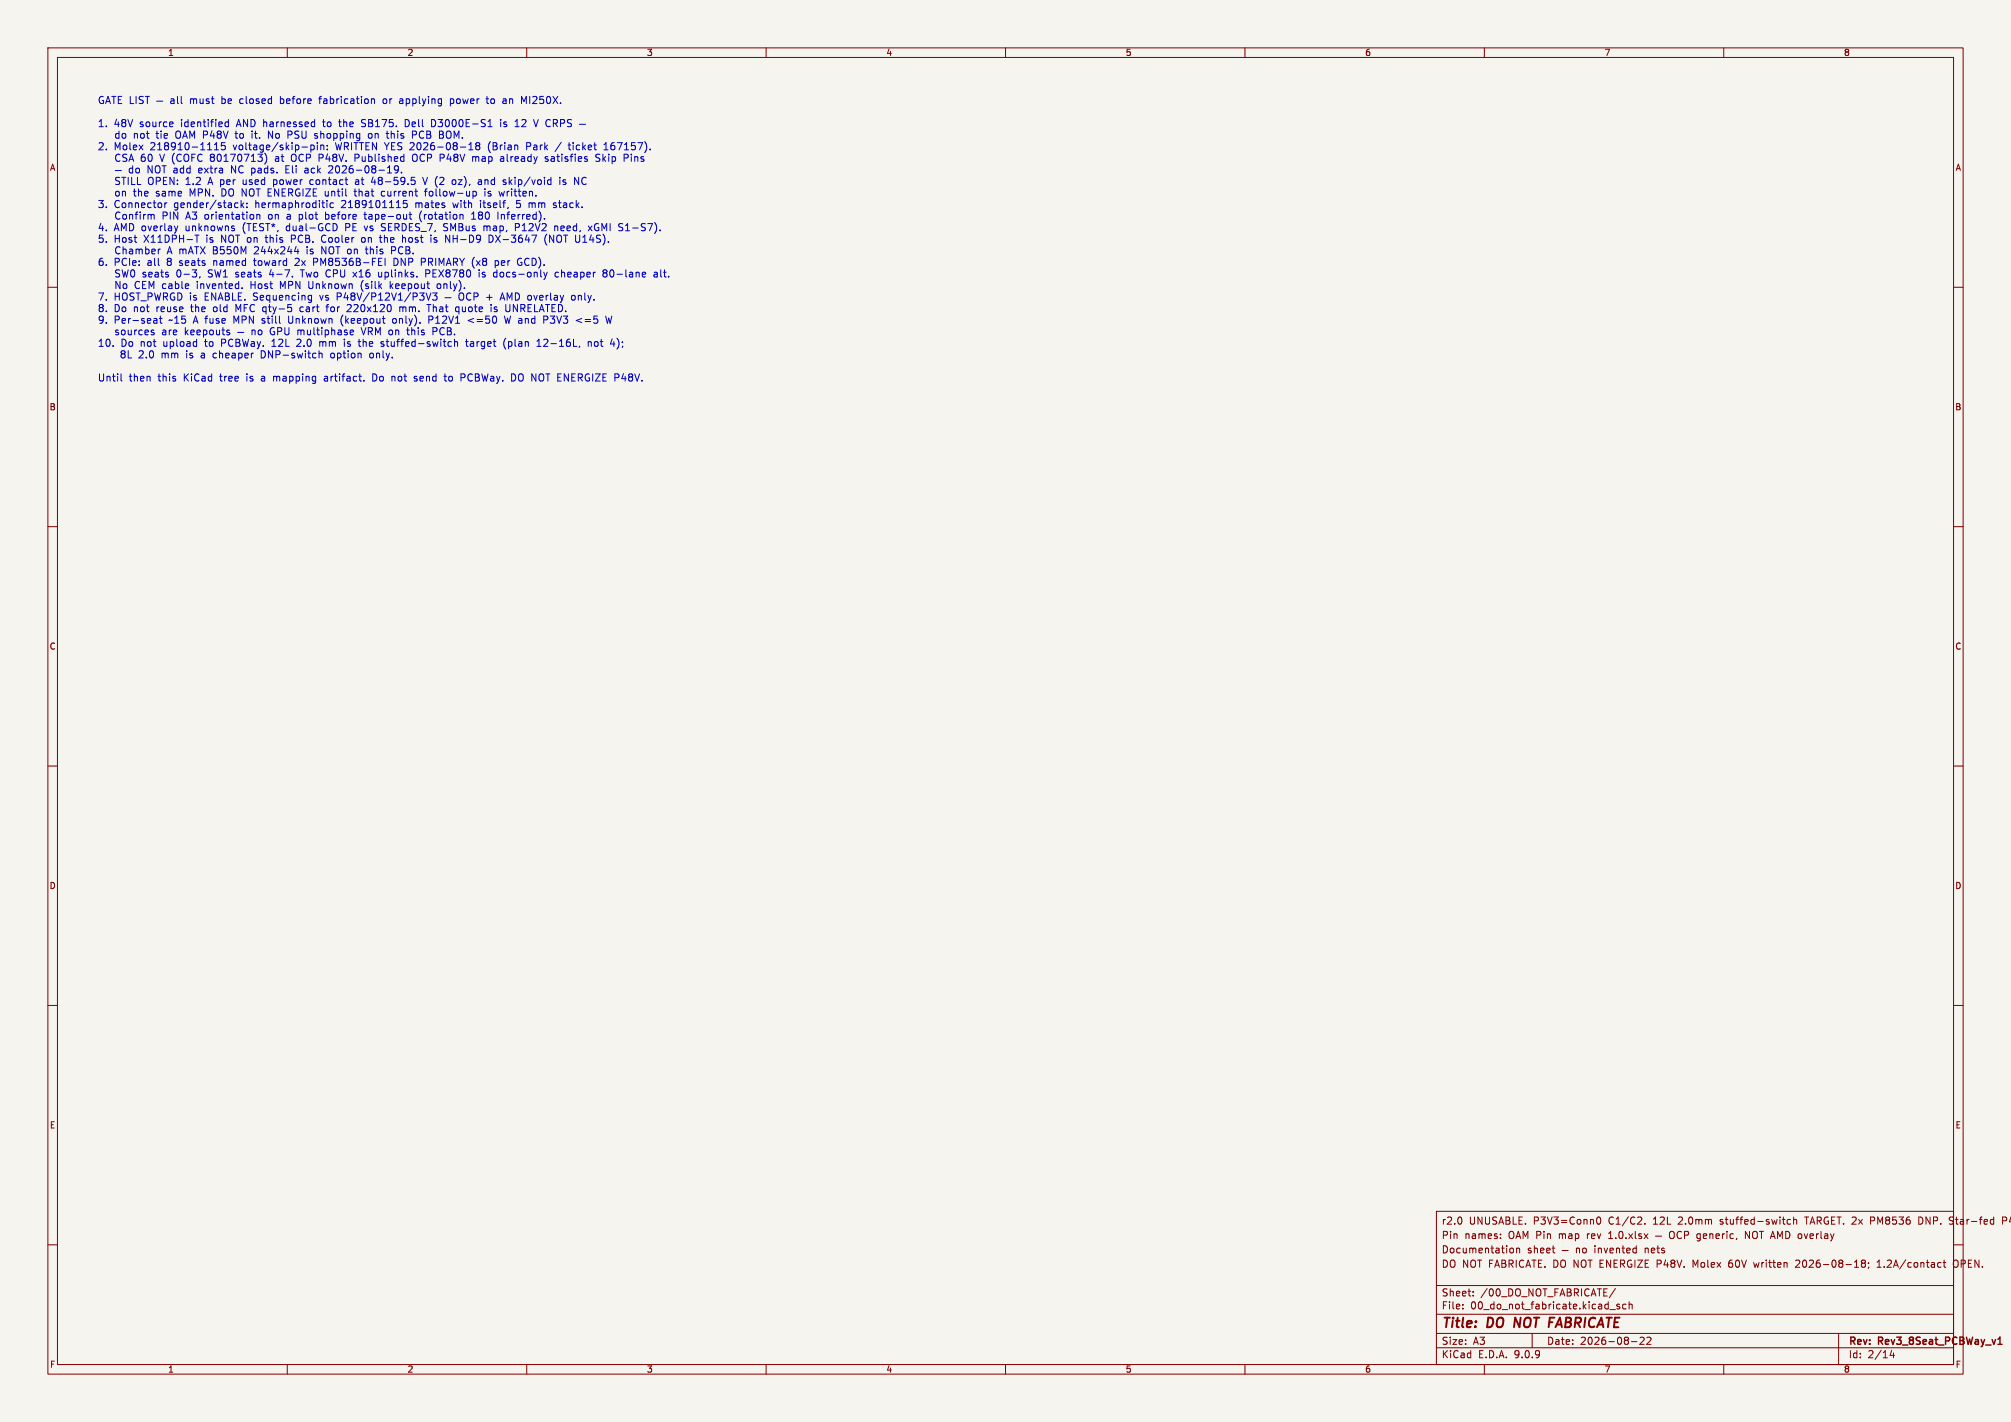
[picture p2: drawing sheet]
<svg xmlns="http://www.w3.org/2000/svg" width="420mm" height="297mm" viewBox="0 0 420 297" stroke-linecap="round" stroke-linejoin="round" font-family="sans-serif">
<path d="M0 0h420v297h-420z" fill="#f5f4ef" stroke="#f5f4ef" stroke-width=".21"/>
<g fill="none" stroke="#840000" stroke-width=".21">
<path d="M10 10h400v277h-400zM12 12h396v273h-396zM60 10v2M110 10v2M160 10v2M210 10v2M260 10v2M310 10v2M360 10v2M10 60h2M408 60h2M10 110h2"/>
<path d="M408 110h2M10 160h2M408 160h2M10 210h2M408 210h2M300 253h108v32h-108zM305.2 254.5v.9M313.4 258.5v.2M313.4 257.8v.1M333.6 254.3l.2-.1a.8 .8 0 0 1 .5 .7 .8 .8 0 0 1-.5 .8l-.2-.2-.2-.4zM335.9 258.7h.9M336.1 257.5l-.2 .1"/>
<path d="M343.5 255.5v.2M345.7 258.2h1.3M348.9 257.3l.1-.1a.5 .5 0 0 1 .7 .5v.5a.5 .5 0 0 1-.5 .5 .5 .5 0 0 1-.5-.5v-.5zM351.2 257.3a.71 .71 0 0 0-1 .5 .71 .71 0 0 0 .7 .9l.3-.2M351.8 258l.7-.1 .2-.2-.1-.4-.8-.1v1.5M355.1 257.8l-.4-.1-.3 .3 .1 .6h.6M355.1 257.7v1.2l-.3 .3-.4-.1M355.7 258.2l.7-.2v-.2l-.5-.1-.2 .2 .1 .7h.6M357.1 257.8l.2-.1 .4 .1v.9M357.1 257.7v1M358.4 258.2l.7-.2-.1-.2-.4-.1-.2 .2v.7h.6M359.7 257.7v1"/>
<path d="M360.2 257.7l-.5 .3M360.7 257.2v.1M360.7 257.7v1M362 257.8l-.4-.1-.3 .3 .1 .6h.6M362.7 258.6l-.1 .3M364.5 258.7v-1.5l.9 1.5M373.9 254.8l-.4-.1-.3 .3 .2 .6h.5M374.6 254.8l.2-.1 .4 .1v.9M374.6 254.2v1.5M376.9 254.2h.8M390.7 255h.5M391.2 254.2h-.5v1.5"/>
<path d="M401.3 254.3l-.6-.1v1.5l.6-.1M407.4 254.2l.5 .1M407.4 254.9l.5 .2M407.9 255.5l-.6 .2M418.2 255l.7-.1 .2-.2-.1-.4-.8-.1v1.5M10 260h2M300 278.5h108M300 274.5h108M300 268.5h108M305.5 273.2v.2M305.5 272.5v.1M307.7 270.5v.2"/>
<path d="M307.7 269.8v.1M315.6 260.7l.3 .1 .2 .2-.1 .5-.4 .2M316.7 260.8l.2-.1 .4 .1 .1 .9M316.7 260.7v1M320 278.5v3M324.2 260.7h.5M324.6 261.7h.1M326.2 261.2h1.3M329.2 260.8l.2-.1 .4 .1 .1 .9M329.2 260.7v1M330.7 260.8l.3-.1 .3 .3v.4l-.3 .3-.3-.1-.2-.2zM336.2 273.5h1.2"/>
<path d="M337.4 269.1l-1.3 1.9M338.2 272.5l-.3-.1-.2 .2v.2l.5 .2v.3h-.5M339.6 272.5l-.4-.1-.3 .3 .1 .6h.6M340.2 272.5l.2-.1 .4 .1 .1 .9M340.2 271.9v1.5M342.5 279.4l.6-.1 .3 .4-1 1.1h1M343.9 279.4l.6-.1 .3 .4-.9 1.1h.9M354.1 264.3l-.5-1.1v1.5M361.3 263.3a1.01 1.01 0 0 0 0 1.4M361.3 263.8l-.3 .2M366.2 263.7l.3 1 .3-.7M375.6 263.2l-.6 .1"/>
<path d="M375.8 263.8l-.9 .9h1M384 278.5v6.5M387.3 264.7h.9M389 263.8l-.3-.3 .3-.3 .4 .1 .2 .2-.3 .3M389 263.8l-.3 .3v.3l.3 .3 .4-.1 .2-.2-.1-.4-.2-.2M389 263.8h.3M390.2 263.8v.1M390.3 264.6l-.1 .3M392 264.7h.9M392 263.6l.4-.4v1.5M405.8 263.7h.6M406 263.2v1.3l.4 .2"/>
<path d="M408 260h2M408.9 263.4l-.3-.2a.5 .5 0 0 0-.7 .5v.5a.5 .5 0 0 0 .4 .5 .5 .5 0 0 0 .6-.2M60 285v2M110 285v2M160 285v2M210 285v2M260 285v2M300 281.5h108M310 285v2M340.7 280.2h1.2M360 285v2M395.1 282l-.4 1.1h1"/>
<path d="M395.4 282.6v1"/>
</g>
<path d="M417.3 280.8h.8" fill="none" stroke="#840000" stroke-width=".3"/>
<path d="M316.4 275.2l-.2 2" fill="none" stroke="#840000" stroke-width=".4"/>
<g fill="none" stroke="#0000c2" stroke-width=".21">
<path d="M21.6 20.2a.7 .7 0 0 0-.9 .7 .7 .7 0 0 0 .9 .7v-.6h-.3M22.1 21.6l.5-1.5 .5 1.5M22.2 21.2h.7M23.3 20.1h.9M23.8 20.1v1.5M24.1 35.6h1.2M24.7 20.8h.5M25.4 20.1h-.7v1.5h.7M27.2 20.1v1.5h.7M27.7 35.2l-.4-.1-.3 .3 .1 .7h.6M27.7 34.6v1.5M28.4 20.1v1.5"/>
<path d="M28.4 35.3l.2-.2 .5 .2v.5l-.1 .3h-.4l-.2-.1zM29.9 20.2l-.6-.1-.2 .2v.4l.7 .3 .1 .3-.3 .3h-.5M30.3 20.1h.9M30.8 20.1v1.5M32.7 21.1h1.3M35.7 20.7h.6v.9M36.1 25.5v.3l-.7 .2M36.3 21l-.5 .1-.2 .2 .2 .3h.5M37.1 20.1v1.3l.2 .2M37.8 20.1v1.3l.3 .2M41.6 35.2v.9M42.2 35.5l-.7 .1"/>
<path d="M44 32.4v.3M44 33v.6M44.8 31.3h.8M45.1 30l-.3 .2M45.2 29.8v1.5M46.3 29.8l-.1 .7 .2-.1h.5l.2 .6-.3 .3-.6-.1M46.3 39.5v1.5h.4M47.7 25v1.5M47.7 25.5h-.4l-.3 .2 .1 .7h.6M48.3 36.1v-1.5l.9 1.5M49.1 27.9h.5M49.3 27.4v1.3l.2 .2"/>
<path d="M50.8 37.5v.8l.2 .2M52.6 27.9v1M55.6 32.6v1l-.3 .7M56.1 28.9v-1.5l.8 1.5M57.1 37.5v1.5M57.1 38.5h.5M58.1 33.1h-.4l-.2 .3 .1 .2 .5 .1M58.6 20.1v1.5M58.6 21.6h.1M58.7 20.6l-.1 .1M59.7 34.6v1.5h.7M59.7 35.3h.5"/>
<path d="M60.8 32.7v.5a.5 .5 0 0 0 .7 .5M60.9 28l-.8 .2M63.7 36.1h.6M63.7 35.2l.4-.1 .2 .2M64.3 35.5l-.6 .1M64.9 30.4l.4-.1 .3 .3-.1 .6h-.6M64.9 30.3v1.5M65.3 37.5l-.5 .1-.1 .2 .1 .6 .5 .1M66.1 28.4l.2 .2-.2 .3M66.1 27.9h.2M66.3 29.8v.1M66.3 30.3v1"/>
<path d="M66.6 20.6h.5M67 20.1l-.2 .2v1.3M67 30.3v1M67.6 30.4v.9M68.3 30.4v.1M68.3 31.2v.1M68.4 30.4l-.1 .1M69.4 34.8l.1 .1M69.5 35.1l-.9 1h.9M70.7 25.5h.6M73.9 40h.6M74.1 39.5v1.2l.4 .3"/>
<path d="M74.1 32.2v1.5M74.3 37.6l.4-.1 .2 .3M74.9 37.9l-.5 .1-.2 .2 .2 .3h.5M74.9 32.9l-.8 .1M75.5 26.4l.6 .1M75.8 25l-.3 .2 .3 .5M77 28l.2-.1 .4 .1 .1 .6-.1 .2-.4 .1-.2-.2zM77.6 38h.9M77.8 20.6l.4 .2v.8M78.3 37.5v1M80.5 20.6l-.4 .1-.1 .2 .1 .6 .4 .1M80.8 27.4v1.3"/>
<path d="M81.7 27.4v1.5M81.9 27.9l-.2 .1M82.4 34.8l-.1 .5 .2 .2 .4 .1 .3-.3M83.1 34.8a.99 .99 0 0 1-.3 1.3h-.3M83.5 21.6h.5M83.5 20.7h.6M83.8 36v.1M84 21.1h-.5M85.2 25h-.6v1.5l.6-.1M86.2 32.4a1.01 1.01 0 0 0 .3 1.3l.6-.2M86.9 27.5l.1 .4-.2 .2-.7 .1M88.3 37l.5 1.5 .5-1.5"/>
<path d="M88.6 40h.6M89.2 39.5l-.4 .2v1.3M90.7 25h-.6v1.5l.6-.1M93.3 27.6v1.1M94.1 20.7l.4-.1 .3 .3M94.1 20.6v1.5M94.8 21.3l-.3 .3h-.4M95.1 37.7v.7M95.7 37.5h.8l-.8 1h.8M97.9 31.3h.9M98.2 30l-.3 .2M98.3 29.8v1.5"/>
<path d="M99.3 32.8v.1M99.3 32.9v.8M99.4 29.9l-.1 .3 .3 .2M99.6 30.4l-.3 .3v.3l.3 .3 .5-.1 .1-.2-.1-.4-.2-.2M99.6 29.8l.5 .1 .1 .2-.3 .3M99.6 30.4h.3M99.9 32.8l-.3-.1-.3 .2M100.3 37.5l.3 .3v.7M100.6 38.5h-.2M100.6 37.9l-.2 .1M101.3 39.5v.1M101.3 40v1"/>
<path d="M101.3 37.5v1M101.3 37.6v.1M101.5 20.6h.6M101.7 20.1v1.3l.4 .2M101.9 26.5h.9M102.1 30.2v1M104.6 25v.1M104.6 25.5v1M105.1 32.8l.1 .9M105.2 26.4l.1 .1M105.2 33.6l-.1 .1M105.2 33.1h-.1"/>
<path d="M105.3 25.5v.4M105.3 40l-.2 1M105.5 20.6l.2 .2v.8M105.7 21.6h-.5M105.7 21l-.5 .1M106.3 37v1.5M106.5 38l.4 .5M106.9 37.5l-.6 .6M107.6 26.5h.8M108.9 21.6v-1.5l.5 1.1 .5-1.1v1.5M110 30.6h.6M110.6 29.8h-.6v1.5"/>
<path d="M112.4 25l-.5 1.5M113.9 33.1l.6 .3-.1 .2-.4 .1M113.9 32.8h.5M114.9 25.1a.71 .71 0 0 0-1 .5 .71 .71 0 0 0 .7 .9l.3-.2M115.6 25.7h.7l.1-.2-.1-.4-.7-.1v1.5M115.6 32.7l-.5 .1M115.6 33.1h-.3l-.2 .3v.2l.5 .1M115.9 25.7l.5 .8M116.9 37v.2M116.9 37.5v1M117.1 25.7h.7l.1-.2-.1-.4-.7-.1v1.5M117.2 29.7l-1.3 2"/>
<path d="M118.1 37.6l-.3-.1-.2 .3v.2l.5 .1v.4h-.5M118.6 30.3h.6M118.8 29.8v1.3l.4 .2M119.3 25h-.5l-.2 .1v.4l.6 .3 .1 .4-.2 .3-.6-.1M121 26h1.3M122 37a.81 .81 0 0 0-.5 .8 .81 .81 0 0 0 .5 .7M124.5 32.4v.4l.6 .3 .2 .3-.3 .3-.6-.1M125.9 32.2v1.5M126.1 33.1l.4 .6M126.1 31.3h.9M126.1 30.2l.5-.4v1.5M126.5 32.7l-.6 .6"/>
<path d="M131.8 32.7v1M32 44.8l.2 .2v.8M34.4 42.4v1M34.8 42.4l-.4 .3M37.1 47.2l-.3 1M41.1 49.1v1.5M41.8 57.8l-.2 .3M48.9 47.8v.3M49.3 42.4h.4M49.7 43.3l-.4 .1M50.3 41.9v1.5M50.5 42.8l.4 .6"/>
<path d="M50.9 42.4l-.6 .5M51.6 43.2v.2M51.6 42.4v.2M52.4 58.8v1.5M52.4 59.5h.9M53.7 44.9h-.1M53.9 52.2l-.8 .8h.9M54.2 44.9l.1 .9M56.1 44.9v.7M56.6 56.3l-.3 1.1h.9M59.1 59.8l-.5-1v1.5M60.5 45.2h-.4l-.2 .2 .1 .3 .5 .1"/>
<path d="M60.8 49.1v1.5M60.8 49.9h.6M62.4 54.6l-.8 .8h.9M62.5 45.7l.4 .1M63.1 56.4v1.5M64.1 52v1M65.5 53.9v1.5M65.5 54.7h.6M67.2 53v-1.5l.9 1.5M67.3 49.3l-.2 .7 .3 .5M68 45.7h.6M68 44.3v1.5"/>
<path d="M68 44.9h.6M68.3 42.4v1M69.6 42.4h-.4l-.3 .3 .2 .6h.5M70.3 46.9l.1 .4-.1 .5-.4 .4M75.6 59a1.75 1.75 0 0 0 .2 1.8M76 44.8h.6M76 49.6l-.4 .1-.1 .2 .1 .6 .4 .1M76.2 44.3v1.3l.4 .2M76.3 52h.5M76.6 53h.2M79.2 49.6h.6M79.4 49.1v1.3l.4 .2"/>
<path d="M79.6 48.1l.6 .1M79.7 47.3l.2 .1M79.7 56.9v1M79.7 57.7l-.2 .2-.4-.1M80.3 40h-.4l-.3 .2 .2 .7h.5M80.4 53.9v1.5M81.5 58.8v1.5M81.6 59.7l.5 .6M81.8 51.5v1.5M82.1 59.3l-.6 .5M82.6 51.7v.3l-.1 .2-.7 .1M82.8 54l-.5-.1v1.5h.5"/>
<path d="M84.3 41.9l-.1 .7 .2-.2 .5 .1 .2 .6-.3 .3-.6-.2M84.3 49.6l-.2 .2M84.5 49.6l.2 .2v.8M85.4 44.8h.6M85.7 45.7l.3 .1M87.8 44.5a1.75 1.75 0 0 0 .3 1.9M88.9 56.4v1.5M89.8 40l-.2 .2 .2 .7M89.8 56.9l-.3 .2h-.6M90 49.6v1M90.6 50.5l.5 .1M90.8 49.6l-.2 .2 .2 .3"/>
<path d="M91.4 59.3h.4l.3 .3v.4l-.3 .3-.4-.1-.1-.2zM92.6 48.1l.6 .1M92.7 47.3l.5 .2M93.1 49.1l.8 1.5v-1.5M98.5 45.8h.8M98.8 44.5l-.3 .2M98.9 44.3v1.5M99.4 40.1v.7M100.1 56.9v1M100.3 41.9v.1M100.3 42.4v1M100.7 57.8h.6"/>
<path d="M100.8 56.9v.4l.5 .1M101.1 47.2v1M101.6 47.3l-.3-.1-.2 .1M101.9 40.9h.6M102.1 49.1v1.5l.7-.2 .2-.4-.1-.5M102.5 40h-.4l-.2 .2 .1 .2 .5 .1M103.4 54.5l.4-.1 .3 .3-.1 .7h-.6M104.7 44.8v1M104.9 44.8l-.2 .1M105.1 44.8l.2 .1M107.6 46.7v1.5M107.8 43.2l.3 .2"/>
<path d="M107.9 41.9l-.1 .7 .3-.2M108.3 54h.6M108.4 47.3l-.8 .2M108.7 54.8h.3v.5l-.4 .1M110.9 42.4l-.4 .1M114 49.2a1.74 1.74 0 0 0 .2 2M114.8 50.6v-1.5l.8 1.5M115.6 43.3h.5M115.8 47.3l.3-.1 .3 .1 .1 .9M115.8 47.2v1M116.1 42.4h-.3l-.2 .2v.2l.5 .1M116.6 56.9h-.4l-.3 .2 .2 .7h.5"/>
<path d="M117.3 56.4v1.5M117.5 56.9l-.2 .1M122.8 47.2l.8 1M123.6 47.2l-.8 1M126.2 56.4h.4l.2 .2-.3 .4M126.2 57h.3M126.5 57l.2 .1 .1 .5-.2 .2-.4 .1M127.6 56.4l-.3 .5 .3 .9M136.6 56.9h.6l.1 1M137.3 57.2l-.5 .1-.2 .2 .2 .4 .5-.1M138 56.4v1.2l.2 .3M25.3 78.1v1.3l.2 .2"/>
<path d="M32.1 69.5v.4M32.3 66.5h.3l.2 .2v.8M32.8 67.4l-.5 .1M32.8 66.9h-.5M33.3 66.5h.5M33.5 66v1.3l.3 .2M39 73.8v1M42.5 73.8h-.4M42.6 74.2h-.4l-.2 .2 .1 .3 .5 .1M44.6 74.7l.5 .1M45.1 73.8h-.5M49.6 69.4h1.3"/>
<path d="M52.6 69.1l.2-.2 .4 .1 .1 .9M52.6 68.9v1M54.1 69l.3-.1 .3 .3v.4l-.3 .3h-.3l-.2-.3zM54.6 73.3v1.5l.5-.1M56.6 68.6l-.2 .7 .3 .6M56.8 72.3h.8M57.1 78.6v1M57.2 78.7h-.1M60.3 66v1.2l.1 .2M60.8 64.3v.7M62.7 64.2l-.1 .6 .3 .3M62.8 71.5l-.9 .8h.9"/>
<path d="M64.6 61.7l.5 .1M65.1 61.7v1.2l-.3 .3M65.1 62.6l-.5 .1M66.8 71.3v1M66.8 71.4v.1M67.1 73.8l.2 .2v.8M68.1 64.1h.5M68.2 78.6l-.4 .1M68.3 79h-.4l-.2 .2 .1 .3 .5 .1M68.3 63.8v1.3M69.8 73.9l-.5-.1-.2 .2 .1 .7 .4 .1 .2-.2M71.3 66.2l-.1 .9 .2 .7"/>
<path d="M71.9 71.3v1M73.3 64.2l-.9 .9h.9M74.8 71.3h.5M75 72.1l.3 .2M75.4 68.4l.5 1.5 .5-1.5M76 79.4v.2M77.3 73.8h.4l.3 .2v.5l-.3 .3-.4-.1-.1-.2zM78.4 78.2l-.6-.1v1.5l.6-.1M79.6 71.8l.5 .1 .1 .2-.2 .2h-.4M79.6 71.4h.5M82.1 78.6l.3 .1M82.5 66.5l-.4 .1-.1 .2 .1 .6 .4 .1"/>
<path d="M83.5 64.2l.4-.1 .2 .2M83.5 64.1v1M84.1 64.3v.8M84.2 64.2l-.1 .1M85.3 69.9h.2M86.5 78.9l.6 .4-.2 .3-.4-.1M87.1 78.7l-.4-.1-.2 .2M89 61.2l.5 1.5 .5-1.5M89.1 63.6h.9M89.6 66.8h.5M89.6 63.6v1.5M90.1 66h-.5v1.5"/>
<path d="M90.3 61.2h1l-.5 .6 .4 .1v.6l-.2 .2-.7-.2M91.2 68.6l.1 .3-.2 .2-.7 .1M92.7 78.6h.6M92.9 79.4l.4 .2M92.9 62.2h1.3M94.1 71.3l.2 .1M94.3 72.3h-.2M94.9 71.5l.2-.2 .4 .1 .1 .9M94.9 70.8v1.5M95.4 64.1l.4 .1M95.8 64.1v1.5M95.8 65l-.4 .1"/>
<path d="M95.8 61.7v.5a.5 .5 0 0 0 .5 .5 .5 .5 0 0 0 .5-.5v-.5M96.3 78.1h.5l.3 .3-.1 .4-.7 .1M97.2 71.3h.6M97.4 70.8v1.3l.4 .2M97.4 61.8a.6 .6 0 0 0 .2 .8 .6 .6 0 0 0 .7-.1M98.9 66.5l-1.1 .4 1.1 .5M99 62l.7-.1 .1-.2v-.4l-.8-.1v1.5M101.6 62.1h1.2M102.2 61.5v1.2M103.2 65h.6M103.8 64.2l-.4-.1-.2 .2 .1 .2 .5 .2M104.4 62.7l.5-1.5 .5 1.5"/>
<path d="M104.6 62.3h.7M105.3 66l.4 1.5 .3-1.1 .3 1.1M105.6 70.6a1.72 1.72 0 0 0 0 2.3M106.5 63.6l-.1 1.4M107.4 78.2l.3 .5-.3 .8M112.1 72.3h.9M112.1 71.3l.5-.5v1.5M114.3 66.2l.1 .3-.1 .2-.7 .1M119.4 61.8l.2-.1 .5 .1v.6l-.1 .2-.4 .1-.2-.2zM121.5 66.5l-1.2 .4 1.2 .5M122.8 71.5l.3-.2 .3 .1 .1 .9M122.8 71.3v1"/>
<path d="M124.2 71.5v.7M126.5 66l.3 1.5 .3-1.1 .3 1.1 .4-1.5M127.5 71.8h.9M128.8 70.6l.3 .3M129.1 72.6l-.3 .3"/>
</g>
<g font-size="2.8" fill="#840000">
<text x="301" y="277.9">Title:</text>
<text x="310.6" y="277.9">DO</text>
<text x="317.1" y="277.9">NOT FABRICATE</text>
</g>
<g font-size="2.1" fill="#0000c2">
<text x="39.9" y="22">must</text>
<text x="46.7" y="22">be</text>
<text x="50.6" y="22">closed</text>
<text x="59.2" y="22">before</text>
<text x="67.6" y="22">fabrication</text>
<text x="81" y="22">or</text>
<text x="84.6" y="22">applying</text>
<text x="95.3" y="22">power</text>
<text x="103.1" y="22">to</text>
<text x="106.6" y="22">an</text>
<text x="110.7" y="22">MI250X.</text>
<text x="20.3" y="26.9">1.</text>
<text x="23.8" y="26.9">48V</text>
<text x="24.2" y="29.3">do</text>
<text x="28.2" y="29.3">not</text>
<text x="29.2" y="26.9">source</text>
<text x="33.1" y="29.3">tie</text>
<text x="37.3" y="29.3">OAM P48V</text>
<text x="37.9" y="26.9">identified</text>
<text x="49.7" y="26.9">AND harnessed</text>
<text x="50.1" y="29.3">to</text>
<text x="53.6" y="29.3">it.</text>
<text x="57.2" y="29.3">No</text>
<text x="61.4" y="29.3">PSU</text>
<text x="67.2" y="29.3">shopping</text>
<text x="68" y="26.9">to</text>
<text x="71.6" y="26.9">the</text>
<text x="76.4" y="26.9">SB175.</text>
<text x="78.6" y="29.3">on</text>
<text x="82.6" y="29.3">this</text>
<text x="85.6" y="26.9">Dell</text>
<text x="88" y="29.3">PCB</text>
<text x="91.2" y="26.9">D3000E-S1</text>
<text x="93.8" y="29.3">BOM.</text>
<text x="105.8" y="26.9">is</text>
<text x="109.1" y="26.9">12</text>
<text x="20.3" y="31.7">2.</text>
<text x="23.8" y="31.7">Molex</text>
<text x="24.2" y="34.1">CSA 60</text>
<text x="31.4" y="31.7">218910-1115</text>
<text x="33.9" y="34.1">V (COFC</text>
<text x="44.6" y="34.1">80170713)</text>
<text x="48.9" y="31.7">voltage/skip-pin:</text>
<text x="58.4" y="34.1">at</text>
<text x="61.9" y="34.1">OCP P48V.</text>
<text x="70.4" y="31.7">WRITTEN YES 2026-08-18</text>
<text x="75.4" y="34.1">Published</text>
<text x="87.6" y="34.1">OCP P48V</text>
<text x="100.4" y="34.1">map</text>
<text x="102.6" y="31.7">(Brian</text>
<text x="106.5" y="34.1">already</text>
<text x="110.8" y="31.7">Park</text>
<text x="116" y="34.1">satisfies</text>
<text x="117.1" y="31.7">/</text>
<text x="120" y="31.7">ticket</text>
<text x="126.7" y="34.1">Skip</text>
<text x="127.5" y="31.7">167157).</text>
<text x="132.7" y="34.1">Pins</text>
<text x="24.2" y="38.9">STILL OPEN:</text>
<text x="24.2" y="41.3">on</text>
<text x="28.2" y="41.3">the</text>
<text x="31.2" y="36.5">NOT add</text>
<text x="33" y="41.3">same</text>
<text x="39.2" y="38.9">1.2</text>
<text x="40.2" y="41.3">MPN.</text>
<text x="42.2" y="36.5">extra</text>
<text x="44.1" y="38.9">A per</text>
<text x="47" y="41.3">DO NOT ENERGIZE until</text>
<text x="49.1" y="36.5">NC pads.</text>
<text x="51.6" y="38.9">used</text>
<text x="58.1" y="38.9">power</text>
<text x="60.8" y="36.5">Eli</text>
<text x="65" y="36.5">ack</text>
<text x="65.9" y="38.9">contact</text>
<text x="70.1" y="36.5">2026-08-19.</text>
<text x="75.4" y="41.3">that</text>
<text x="75.5" y="38.9">at</text>
<text x="79.1" y="38.9">48-59.5</text>
<text x="81.1" y="41.3">current</text>
<text x="90.1" y="38.9">V (2</text>
<text x="90.4" y="41.3">follow-up</text>
<text x="96.4" y="38.9">oz),</text>
<text x="102" y="38.9">and</text>
<text x="103" y="41.3">is</text>
<text x="106.2" y="41.3">written.</text>
<text x="107.3" y="38.9">skip/void</text>
<text x="119.3" y="38.9">is</text>
<text x="122.5" y="38.9">NC</text>
<text x="20.3" y="43.8">3.</text>
<text x="23.8" y="43.8">Connector</text>
<text x="24.2" y="46.2">Confirm</text>
<text x="34.2" y="46.2">PIN</text>
<text x="36.3" y="43.8">gender/stack:</text>
<text x="39.3" y="46.2">A3 orientation</text>
<text x="53.4" y="43.8">hermaphroditic</text>
<text x="56.8" y="46.2">on</text>
<text x="60.8" y="46.2">a</text>
<text x="63.4" y="46.2">plot</text>
<text x="69.1" y="46.2">before</text>
<text x="71.6" y="43.8">2189101115</text>
<text x="77.5" y="46.2">tape-out</text>
<text x="87.2" y="43.8">mates</text>
<text x="89.1" y="46.2">(rotation</text>
<text x="95.2" y="43.8">with</text>
<text x="100.1" y="46.2">180</text>
<text x="101" y="43.8">itself,</text>
<text x="105.7" y="46.2">Inferred).</text>
<text x="108.7" y="43.8">5</text>
<text x="111.4" y="43.8">mm</text>
<text x="116.7" y="43.8">stack.</text>
<text x="20.3" y="48.6">4.</text>
<text x="20.3" y="51">5.</text>
<text x="23.8" y="48.6">AMD overlay</text>
<text x="23.8" y="51">Host</text>
<text x="24.2" y="53.4">Chamber</text>
<text x="30.1" y="51">X11DPH-T</text>
<text x="35.3" y="53.4">A mATX B550M</text>
<text x="38.9" y="48.6">unknowns</text>
<text x="43.2" y="51">is</text>
<text x="46.4" y="51">NOT on</text>
<text x="50.9" y="48.6">(TEST*,</text>
<text x="53.8" y="53.4">244x244</text>
<text x="56" y="51">this</text>
<text x="60.2" y="48.6">dual-GCD</text>
<text x="61.5" y="51">PCB.</text>
<text x="64.9" y="53.4">is</text>
<text x="68" y="51">Cooler</text>
<text x="68.2" y="53.4">NOT on</text>
<text x="72.7" y="48.6">PE vs</text>
<text x="76.5" y="51">on</text>
<text x="77.8" y="53.4">this</text>
<text x="80.5" y="48.6">SERDES_7,</text>
<text x="80.5" y="51">the</text>
<text x="83.2" y="53.4">PCB.</text>
<text x="85.3" y="51">host</text>
<text x="91.4" y="51">is</text>
<text x="93.7" y="48.6">SMBus</text>
<text x="94.6" y="51">NH-D9</text>
<text x="102.2" y="48.6">map,</text>
<text x="103.9" y="51">DX-3647</text>
<text x="108.9" y="48.6">P12V2</text>
<text x="115.7" y="51">(NOT</text>
<text x="117.3" y="48.6">need,</text>
<text x="122.3" y="51">U14S).</text>
<text x="124.6" y="48.6">xGMI S1-S7).</text>
<text x="20.3" y="55.8">6.</text>
<text x="23.8" y="55.8">PCIe:</text>
<text x="24.2" y="58.3">SW0 seats</text>
<text x="30.8" y="55.8">all</text>
<text x="35" y="55.8">8</text>
<text x="37.3" y="58.3">0-3,</text>
<text x="37.7" y="55.8">seats</text>
<text x="44" y="58.3">SW1 seats</text>
<text x="45" y="55.8">named</text>
<text x="53.6" y="55.8">toward</text>
<text x="57.1" y="58.3">4-7.</text>
<text x="62.3" y="55.8">2x</text>
<text x="63.9" y="58.3">Two CPU x16</text>
<text x="66.3" y="55.8">PM8536B-FEI</text>
<text x="80.5" y="58.3">uplinks.</text>
<text x="83.2" y="55.8">DNP PRIMARY (x8</text>
<text x="90.5" y="58.3">PEX8780</text>
<text x="101.8" y="58.3">is</text>
<text x="104.8" y="55.8">per</text>
<text x="105" y="58.3">docs-only</text>
<text x="109.7" y="55.8">GCD).</text>
<text x="118.1" y="58.3">cheaper</text>
<text x="128.2" y="58.3">80-lane</text>
<text x="139" y="58.3">alt.</text>
<text x="20.3" y="63.1">7.</text>
<text x="20.3" y="65.5">8.</text>
<text x="23.8" y="63.1">HOST_PWRGD is</text>
<text x="23.8" y="65.5">Do</text>
<text x="24.2" y="60.7">No</text>
<text x="27.9" y="65.5">not</text>
<text x="28.4" y="60.7">CEM cable</text>
<text x="32.8" y="65.5">reuse</text>
<text x="40.2" y="65.5">the</text>
<text x="41.7" y="60.7">invented.</text>
<text x="42.9" y="63.1">ENABLE.</text>
<text x="45" y="65.5">old</text>
<text x="49.8" y="65.5">MFC qty-5</text>
<text x="53.1" y="60.7">Host</text>
<text x="53.2" y="63.1">Sequencing</text>
<text x="59.4" y="60.7">MPN Unknown</text>
<text x="63.5" y="65.5">cart</text>
<text x="67.2" y="63.1">vs</text>
<text x="69.2" y="65.5">for</text>
<text x="70.9" y="63.1">P48V/P12V1/P3V3</text>
<text x="73.7" y="65.5">220x120</text>
<text x="76.5" y="60.7">(silk</text>
<text x="82.8" y="60.7">keepout</text>
<text x="84.8" y="65.5">mm.</text>
<text x="90.8" y="65.5">That</text>
<text x="92.8" y="60.7">only).</text>
<text x="96.8" y="65.5">quote</text>
<text x="104.3" y="65.5">is</text>
<text x="105.7" y="63.1">AMD overlay</text>
<text x="107.5" y="65.5">UNRELATED.</text>
<text x="120.8" y="63.1">only.</text>
<text x="20.3" y="67.9">9.</text>
<text x="23.8" y="67.9">Per-seat</text>
<text x="24.2" y="70.3">sources</text>
<text x="34.2" y="70.3">are</text>
<text x="35.3" y="67.9">~15</text>
<text x="39" y="70.3">keepouts</text>
<text x="40.6" y="67.9">A fuse</text>
<text x="49.2" y="67.9">MPN still</text>
<text x="57.3" y="70.3">GPU multiphase</text>
<text x="60.9" y="67.9">Unknown</text>
<text x="72" y="67.9">(keepout</text>
<text x="76.7" y="70.3">VRM on</text>
<text x="83" y="67.9">only).</text>
<text x="86.6" y="70.3">this</text>
<text x="90.7" y="67.9">P12V1</text>
<text x="92" y="70.3">PCB.</text>
<text x="99" y="67.9">&lt;=50</text>
<text x="106.9" y="67.9">W and</text>
<text x="115.3" y="67.9">P3V3</text>
<text x="122.2" y="67.9">&lt;=5</text>
<text x="20.3" y="72.7">10.</text>
<text x="25.2" y="72.7">Do</text>
<text x="25.5" y="75.2">8L</text>
<text x="29.3" y="72.7">not</text>
<text x="29.5" y="75.2">2.0</text>
<text x="34.2" y="72.7">upload</text>
<text x="34.3" y="75.2">mm</text>
<text x="39.6" y="75.2">is</text>
<text x="42.9" y="75.2">a</text>
<text x="43.1" y="72.7">to</text>
<text x="45.5" y="75.2">cheaper</text>
<text x="46.6" y="72.7">PCBWay.</text>
<text x="55.7" y="75.2">DNP-switch</text>
<text x="57.3" y="72.7">12L</text>
<text x="62.7" y="72.7">2.0</text>
<text x="67.6" y="72.7">mm</text>
<text x="70.4" y="75.2">option</text>
<text x="72.9" y="72.7">is</text>
<text x="76.1" y="72.7">the</text>
<text x="78.7" y="75.2">only.</text>
<text x="80.9" y="72.7">stuffed-switch</text>
<text x="98.8" y="72.7">target</text>
<text x="106.8" y="72.7">(plan</text>
<text x="113.9" y="72.7">12-16L,</text>
<text x="124.7" y="72.7">not</text>
<text x="129.6" y="72.7">4);</text>
<text x="20.3" y="80">Until</text>
<text x="26.9" y="80">then</text>
<text x="33.1" y="80">this</text>
<text x="38.5" y="80">KiCad</text>
<text x="46.2" y="80">tree</text>
<text x="51.9" y="80">is</text>
<text x="55.1" y="80">a</text>
<text x="57.8" y="80">mapping</text>
<text x="68.6" y="80">artifact.</text>
<text x="78.8" y="80">Do</text>
<text x="83" y="80">not</text>
<text x="87.8" y="80">send</text>
<text x="94.3" y="80">to</text>
<text x="97.9" y="80">PCBWay.</text>
<text x="108.6" y="80">DO NOT ENERGIZE P48V.</text>
</g>
<g font-size="2.1" fill="#840000">
<text x="301" y="256">r2.0</text>
<text x="306.8" y="256">UNUSABLE.</text>
<text x="320.3" y="256">P3V3=Conn0</text>
<text x="336.1" y="256">C1/C2.</text>
<text x="345.5" y="256">12L</text>
<text x="350.9" y="256">2.0mm</text>
<text x="359.8" y="256">stuffed-switch</text>
<text x="377.7" y="256">TARGET. 2x</text>
<text x="391.6" y="256">PM8536</text>
<text x="401.8" y="256">DNP.</text>
<text x="408.4" y="256">Star-fed</text>
<text x="419.7" y="256">P</text>
<text x="301" y="262">Documentation</text>
<text x="301" y="259">Pin</text>
<text x="305.9" y="259">names:</text>
<text x="315.1" y="259">OAM Pin</text>
<text x="318.9" y="262">sheet</text>
<text x="325.8" y="259">map</text>
<text x="331.8" y="259">rev</text>
<text x="333.3" y="262">invented</text>
<text x="336.5" y="259">1.0.xlsx</text>
<text x="343.9" y="262">nets</text>
<text x="365.6" y="259">NOT AMD overlay</text>
<text x="301" y="265">DO NOT FABRICATE. DO NOT ENERGIZE P48V.</text>
<text x="354.2" y="265">Molex</text>
<text x="361.9" y="265">60V</text>
<text x="367.3" y="265">written</text>
<text x="376.2" y="265">2026-08-18;</text>
<text x="393.4" y="265">1.2A/contact</text>
<text x="409.4" y="265">OPEN.</text>
<text x="301" y="273.7">File:</text>
<text x="301" y="271">Sheet:</text>
<text x="307.1" y="273.7">00_do_not_fabricate.kicad_sch</text>
<text x="309.2" y="271">/00_DO_NOT_FABRICATE/</text>
<text x="301" y="281.1">Size:</text>
<text x="307.6" y="281.1">A3</text>
<text x="323" y="281.1">Date:</text>
<text x="330" y="281.1">2026-08-22</text>
<text x="386" y="281.3">Rev:</text>
<text x="392.4" y="281.3">Rev3_8Seat_PCBWay_v1</text>
<text x="301" y="283.9">KiCad</text>
<text x="308.7" y="283.9">E.D.A.</text>
<text x="316.3" y="283.9">9.0.9</text>
<text x="386" y="283.9">Id:</text>
<text x="390.1" y="283.9">2/14</text>
</g>
<g font-size="1.8" fill="#840000">
<text x="35" y="11.9">1</text>
<text x="85" y="11.9">2</text>
<text x="135" y="11.9">3</text>
<text x="185" y="11.9">4</text>
<text x="235" y="11.9">5</text>
<text x="285" y="11.9">6</text>
<text x="335" y="11.9">7</text>
<text x="385" y="11.9">8</text>
<text x="10.3" y="35.9">A</text>
<text x="408.3" y="35.9">A</text>
<text x="10.3" y="85.9">B</text>
<text x="408.2" y="85.9">B</text>
<text x="10.3" y="135.9">C</text>
<text x="408.2" y="135.9">C</text>
<text x="10.3" y="185.9">D</text>
<text x="408.2" y="185.9">D</text>
<text x="10.3" y="235.9">E</text>
<text x="408.3" y="235.9">E</text>
<text x="10.3" y="285.9">F</text>
<text x="35" y="286.9">1</text>
<text x="85" y="286.9">2</text>
<text x="135" y="286.9">3</text>
<text x="185" y="286.9">4</text>
<text x="235" y="286.9">5</text>
<text x="285" y="286.9">6</text>
<text x="335" y="286.9">7</text>
<text x="385" y="286.9">8</text>
<text x="408.3" y="285.9">F</text>
</g>
</svg>
